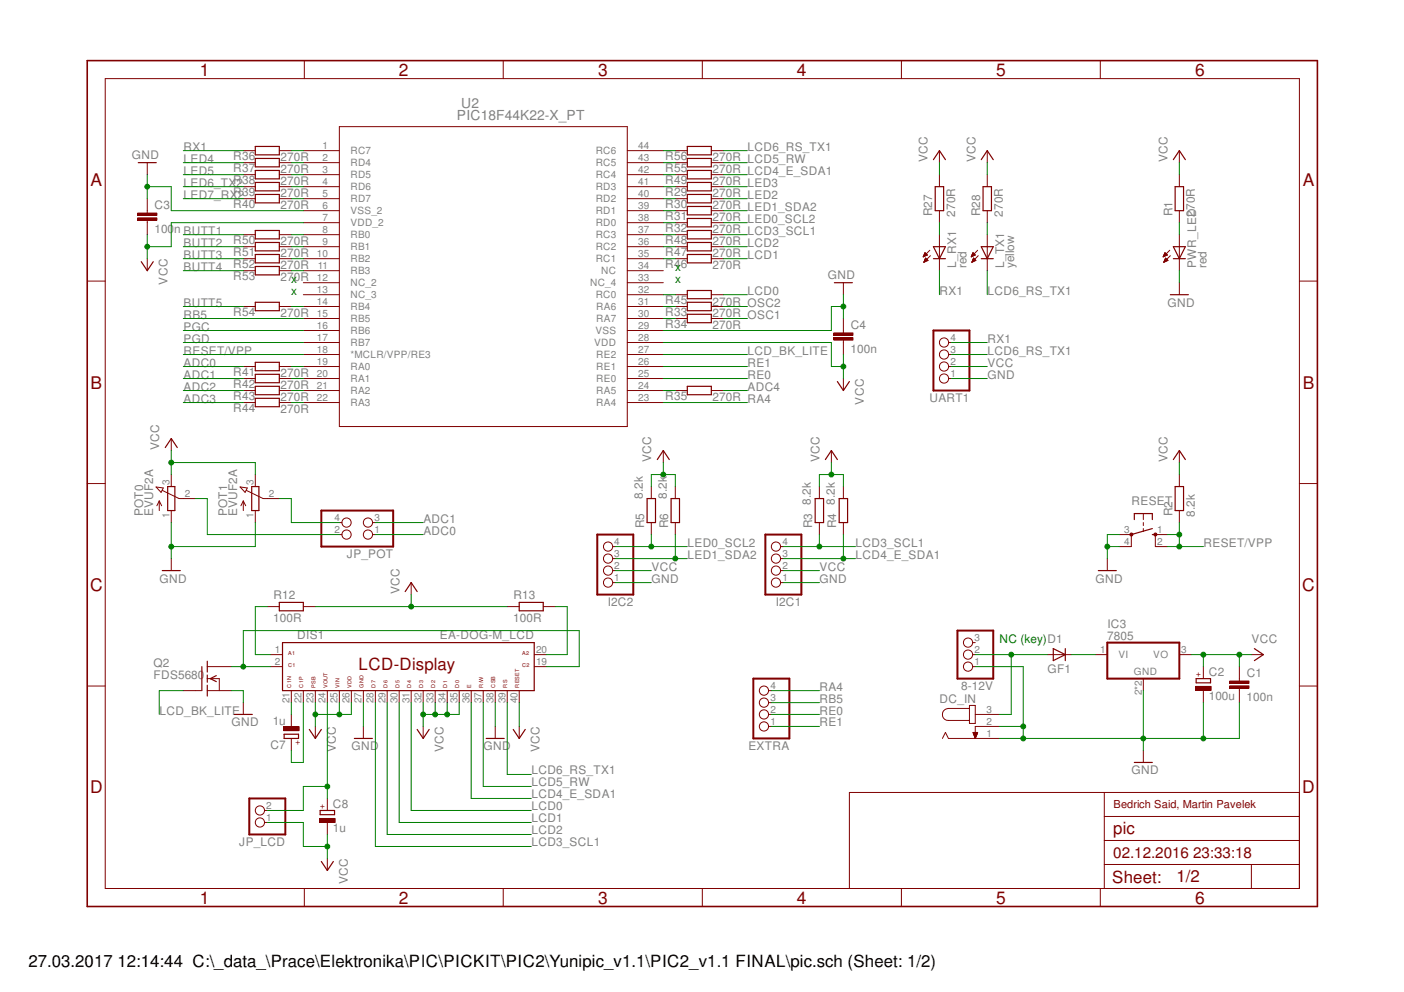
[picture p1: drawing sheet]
<svg xmlns="http://www.w3.org/2000/svg" width="297mm" height="210mm" viewBox="0 0 297 210" stroke-linecap="round" stroke-linejoin="round" font-family="sans-serif">
<path d="M262.2 143.6v.5M262.2 145.6v.5" fill="none" stroke="#800000" stroke-width=".21"/>
<path d="M260.2 145.1h4v.5h-4z" fill-rule="evenodd" fill="#800000"/>
<path d="M260.2 145.1h4v.5h-4z" fill="none" stroke="#800000" stroke-width=".21"/>
<path d="M260.2 144.1h4v.5h-4z" fill-rule="evenodd" fill="#800000"/>
<g fill="none" stroke="#800000" stroke-width=".21">
<path d="M64.2 31.9h7.6M64.2 34.4h7.6M64.2 37h7.6M64.2 39.5h7.6M71.8 26.8h60.9v63.5h-60.9zM132.7 31.9h7.6M132.7 34.4h7.6M132.7 37h7.6M132.7 39.5h7.6M249.5 31.9v2.5M249.5 37v2.5M31.2 44.6v.5"/>
<path d="M31.2 46.6v.5M64.2 54.7h7.6M64.2 42h7.6M64.2 44.6h7.6M64.2 47.1h7.6M64.2 49.7h7.6M64.2 52.2h7.6M64.2 57.3h7.6M64.2 59.8h7.6M132.7 54.7h7.6M132.7 42h7.6M132.7 44.6h7.6"/>
<path d="M132.7 47.1h7.6M132.7 49.7h7.6M132.7 52.2h7.6M132.7 57.3h7.6M132.7 59.8h7.6M246.1 54.3h.1M246.2 54.2h.2M246.2 54.1h.4M246.2 54h.6M246.2 53.9h.8M246.2 55.5h.1M246.2 55.4h.3"/>
<path d="M246.3 53.8h.6M246.3 55.3h.4M246.3 53.8h.5M246.3 55.2h.6M246.4 53.7h.3M246.4 55.1h.7M246.4 53.6h.2M246.4 55h.6M246.5 53.5h.1M246.5 54.9h.4M246.5 54.8h.3M246.5 54.7h.3"/>
<path d="M246.6 54.6l.5 .5-.9 .4zM246.6 54.7h.1M247 54l-.5-.5-.4 .9M247 54l-.9 .4M247.5 53l-1.4 1.4M247.6 54.1l-1.4 1.4M249.5 44.6v2.5M249.5 49.7v7.6M249.5 59.8v2.6M64.2 77.6h7.6M64.2 75h7.6M64.2 72.5h7.6"/>
<path d="M64.2 62.4h7.6M64.2 64.9h7.6M64.2 67.4h7.6M64.2 69.9h7.6M132.7 77.6h7.6M132.7 75h7.6M132.7 72.5h7.6M132.7 62.4h7.6M132.7 64.9h7.6M132.7 67.4h7.6M132.7 69.9h7.6M200.7 77.6h.6"/>
<path d="M200.7 75h.6M200.7 72.5h.6M64.2 80.1h7.6M64.2 82.6h7.6M64.2 85.2h7.6M132.7 80.1h7.6M132.7 82.6h7.6M132.7 85.2h7.6M140.3 95.3v2.6M175.9 95.3v2.6M200.7 80.1h.6M129.6 118.2h.6"/>
<path d="M129.6 115.7h.6M137.8 103v2.5M137.8 110.6v2.5M142.9 103v2.5M142.9 110.6v2.5M165.2 118.2h.5M165.2 115.7h.5M173.4 103v2.5M173.4 110.6v2.5M178.4 103v2.5M178.4 110.6v2.5M129.6 123.3h.6"/>
<path d="M129.6 120.7h.6M165.2 123.3h.5M165.2 120.7h.5M264.7 138.5h2.6M241.9 158.8v2.5M260.2 144.1h4v.5h-4zM262.2 141.1v2.5M262.2 146.1v2.6"/>
<circle cx="199.7" cy="72.5" r=".98"/>
<circle cx="199.7" cy="77.6" r=".98"/>
<circle cx="199.7" cy="75" r=".98"/>
<circle cx="199.7" cy="80.1" r=".98"/>
<circle cx="128.6" cy="118.2" r=".98"/>
<circle cx="128.6" cy="115.7" r=".98"/>
<circle cx="164.2" cy="118.2" r=".98"/>
<circle cx="164.2" cy="115.7" r=".98"/>
<circle cx="128.6" cy="123.3" r=".98"/>
<circle cx="128.6" cy="120.7" r=".98"/>
<circle cx="164.2" cy="123.3" r=".98"/>
<circle cx="164.2" cy="120.7" r=".98"/>
</g>
<g fill="none" stroke="#800000" stroke-width=".25">
<path d="M248.2 33.8l1.3-1.9 1.3 1.9M248.6 39.5h1.8v5.1h-1.8zM248.2 52.2h2.6l-1.3 2.5zM248.2 54.7h2.6M247.6 62.4h3.8M139.1 97.2l1.2-1.9 1.3 1.9M174.6 97.2l1.3-1.9 1.3 1.9M136.9 105.5h1.8v5.1h-1.8zM142 105.5h1.8v5.1h-1.8zM172.5 105.5h1.7v5.1h-1.7zM177.5 105.5h1.8v5.1h-1.8zM265.4 137.2l1.9 1.3-1.9 1.3"/>
<path d="M240 161.3h3.8"/>
</g>
<path d="M197.5 69.9h7.6v12.7h-7.6zM126.4 113.1h7.6v12.7h-7.6zM161.9 113.1h7.6v12.7h-7.6z" fill="none" stroke="#800000" stroke-width=".42"/>
<path d="M29.1 46.1h4.1v.5h-4.1z" fill-rule="evenodd" fill="#800000"/>
<path d="M29.1 46.1h4.1v.5h-4.1z" fill="none" stroke="#800000" stroke-width=".21"/>
<path d="M29.1 45.1h4.1v.5h-4.1z" fill-rule="evenodd" fill="#800000"/>
<path d="M31.2 34.4v2.6M29.1 45.1h4.1v.5h-4.1zM31.2 42v2.6M31.2 47.1v2.6M31.2 54.7v2.6M178.4 69.9v.5M178.4 72v.5" fill="none" stroke="#800000" stroke-width=".21"/>
<path d="M29.2 34.4h3.9M29.9 55.4l1.3 1.9 1.2-1.9" fill="none" stroke="#800000" stroke-width=".25"/>
<path d="M176.4 71.5h4.1v.5h-4.1z" fill-rule="evenodd" fill="#800000"/>
<path d="M176.4 71.5h4.1v.5h-4.1z" fill="none" stroke="#800000" stroke-width=".21"/>
<path d="M176.4 70.4h4.1v.6h-4.1z" fill-rule="evenodd" fill="#800000"/>
<g fill="none" stroke="#800000" stroke-width=".21">
<path d="M178.4 59.8v2.6M176.4 70.4h4.1v.6h-4.1zM178.4 67.4v2.5M178.4 72.5v2.5M178.4 80.1v2.5M57.2 138.5h2.5M113 138.5h2.6M205.8 138.5h.5M205.8 136h.5M221.6 138.5h5M231.7 138.5h2.6M249.5 138.5h2.5"/>
<path d="M57.2 141.1h2.5M61.6 146.1v2.6M64.2 146.1v2.6M66.7 146.1v2.6M66.7 153.7v2.6M69.3 146.1v2.6M71.8 146.1v2.6M74.3 146.1v2.6M76.9 146.1v2.6M76.9 153.7v2.6M79.4 146.1v2.6M81.9 146.1v2.6"/>
<path d="M84.5 146.1v2.6M87 146.1v2.6M89.5 146.1v2.6M89.5 153.7v2.6M92.1 146.1v2.6M94.6 146.1v2.6M97.2 146.1v2.6M99.7 146.1v2.6M102.2 146.1v2.6M104.8 146.1v2.6M104.8 153.7v2.6M107.3 146.1v2.6"/>
<path d="M109.9 146.1v2.6M109.9 153.7v2.6M113 141.1h2.6M205.8 141.1h.5M241.9 143.6v2.5"/>
<circle cx="204.8" cy="136" r=".98"/>
<circle cx="204.8" cy="138.5" r=".98"/>
<circle cx="204.8" cy="141.1" r=".98"/>
</g>
<path d="M176.5 59.8h3.8M177.2 80.7l1.2 1.9 1.3-1.9M59.8 136h53.2v10.1h-53.2zM222.8 137.2l2.6 1.3-2.6 1.3zM225.4 137.2v2.6M60.1 155.4h3.1v.9h-3.1zM65.4 154.3l1.3 2 1.3-2M75 156.3h3.8M88.3 154.3l1.2 2 1.3-2M102.9 156.3h3.8M108.6 154.3l1.3 2 1.2-2" fill="none" stroke="#800000" stroke-width=".25"/>
<path d="M202.6 133.4h7.5v10.2h-7.5zM234.3 136h15.2v7.6h-15.2z" fill="none" stroke="#800000" stroke-width=".42"/>
<path d="M60 153.8h3.3v.8h-3.3z" fill-rule="evenodd" fill="#800000"/>
<path d="M60 153.8h3.3v.8h-3.3zM61.6 151.2v2.5M61.6 156.3v2.5" fill="none" stroke="#800000" stroke-width=".21"/>
<path d="M67.7 171.5h3.1v.9h-3.1z" fill="none" stroke="#800000" stroke-width=".25"/>
<path d="M67.6 173.2h3.3v.8h-3.3z" fill-rule="evenodd" fill="#800000"/>
<g fill="none" stroke="#800000" stroke-width=".21">
<path d="M249.5 95.3v2.6M239.3 113.1v2.6M241.9 108.7v1.2M241.9 110.6v.6M241.9 111.8v.7M244.4 113.1v2.6M249.5 100.4v2.6M249.5 108v2.6M56.6 128.4h2.5M64.2 128.4h2.5M87 123.3v2.5M107.3 128.4h2.6"/>
<path d="M114.9 128.4h2.6M51.5 148.7v2.5M56 174h.6M56 171.5h.6M67.6 173.2h3.3v.8h-3.3zM69.3 169v2.5M69.3 174v2.6M69.3 181.7v2.5"/>
<circle cx="55" cy="174" r=".98"/>
<circle cx="55" cy="171.5" r=".98"/>
</g>
<path d="M248.2 97.2l1.3-1.9 1.3 1.9M240 109.9v-1.2h3.8v1.2M243.8 113.1h.6M243.8 111.8l-4.5 1.3M248.6 103h1.8v5h-1.8zM59.1 127.5h5.1v1.7h-5.1zM85.7 125.2l1.3-1.9 1.3 1.9M109.9 127.5h5v1.7h-5zM49.6 151.2h3.8M68 182.3l1.3 1.9 1.2-1.9" fill="none" stroke="#800000" stroke-width=".25"/>
<path d="M52.7 169h7.7v7.6h-7.7z" fill="none" stroke="#800000" stroke-width=".42"/>
<path d="M239.1 112.9h.5v.4l-.3 .2-.2-.2-.1-.2z" fill-rule="evenodd" fill="#800000"/>
<path d="M239.1 112.9h.5v.4l-.3 .2-.2-.2-.1-.2z" fill="none" stroke="#800000" stroke-width=".21"/>
<path d="M244.2 112.9h.5v.4l-.3 .2-.2-.2-.1-.2z" fill-rule="evenodd" fill="#800000"/>
<g fill="none" stroke="#800000" stroke-width=".21">
<path d="M198.8 31.9v2.5M198.8 37v2.5M208.9 31.9v2.5M208.9 37v2.5M195.3 54.3h.1M195.4 54.2h.2M195.4 54.1h.4M195.4 54h.6M195.4 55.5h.1M195.5 53.9h.7M195.5 55.4h.2M195.5 53.8h.6"/>
<path d="M195.5 53.8h.5M195.5 55.3h.4M195.6 53.7h.3M195.6 55.2h.5M195.6 53.6h.2M195.6 55.1h.7M195.6 55h.6M195.7 53.5h.1M195.7 54.9h.4M195.7 53.5l.5 .5-.9 .4zM195.7 54.8h.3M195.7 54.7h.3"/>
<path d="M195.8 54.7h.1M195.8 54.6l.5 .5-.9 .4zM196.7 53l-1.4 1.4M196.8 54.1l-1.4 1.4M198.8 44.6v2.5M198.8 49.7v7.6M205.5 54.3h.1M205.5 54.2h.3M205.6 54.1h.4M205.6 54h.6M205.6 55.5h.1M205.7 53.9h.6"/>
<path d="M205.7 53.8h.5M205.7 55.4h.2M205.7 55.3h.4M205.7 53.7h.4M205.7 55.2h.6M205.7 55.1h.8M205.8 53.6h.2M205.8 55h.6M205.8 53.5h.1M205.8 54.9h.5M205.9 54.8h.3M205.9 54.7h.2"/>
<path d="M205.9 54.7h.1M206 54.6l.5 .5-.9 .4zM206.3 54l-.4-.5-.4 .9M206.3 54l-.8 .4M206.8 53l-1.3 1.4M207 54.1l-1.4 1.4M208.9 44.6v2.5M208.9 49.7v7.6M234.3 118.2v2.5M236.8 113.1h2.5M236.8 115.7h2.5M244.2 112.9h.5v.4l-.3 .2-.2-.2-.1-.2z"/>
<path d="M244.4 113.1h2.6M244.4 115.7h2.6M162.6 151.2h.6M162.6 153.7h.6M162.6 148.7h.6M162.6 146.1h.6M199.4 156.3l.6-1.3 .7 1.3h10.7M205.1 149.9h-4.4a1.27 1.27 0 0 0-1.3 1.3 1.27 1.27 0 0 0 1.3 1.2h4.4M205.1 149.3h1.2v3.8h-1.2zM205.9 155h.9l-.5 1.3zM205.9 155h.9M205.9 155.2h.9"/>
<path d="M205.9 155.1h.9M205.9 155.3h.9M206 155.4h.7M206 155.5h.7M206.1 155.6h.5M206.1 155.7h.5M206.2 155.8h.3M206.2 155.7h.3M206.2 155.9h.3M206.2 156h.3M206.3 156.1h.1M206.3 151.2h5.1"/>
<path d="M206.3 156.2h.1M211.4 153.7h-5.1v2.6"/>
<circle cx="161.6" cy="148.7" r=".98"/>
<circle cx="161.6" cy="146.1" r=".98"/>
<circle cx="161.6" cy="151.2" r=".98"/>
<circle cx="161.6" cy="153.7" r=".98"/>
</g>
<path d="M197.5 33.8l1.3-1.9 1.2 1.9M197.9 39.5h1.7v5.1h-1.7zM207.6 33.8l1.3-1.9 1.2 1.9M208 39.5h1.8v5.1h-1.8zM197.5 52.2h2.5l-1.2 2.5zM197.5 54.7h2.5M207.6 54.7h2.5M207.6 52.2h2.5l-1.2 2.5zM232.4 120.7h3.8M253.1 143.6h3v.9h-3z" fill="none" stroke="#800000" stroke-width=".25"/>
<path d="M159.4 143.6h7.6v12.7h-7.6z" fill="none" stroke="#800000" stroke-width=".42"/>
<path d="M252.9 145.2h3.3v.9h-3.3z" fill-rule="evenodd" fill="#800000"/>
<g fill="none" stroke="#800000" stroke-width=".21">
<path d="M22.3 16.6h252.6v171.4h-252.6zM64.4 12.8v3.8M106.5 12.8v3.8M148.6 12.8v3.8M190.7 12.8v3.8M232.8 12.8v3.8M51.5 39.5h2.5M51.5 31.9h2.5M51.5 34.4h2.5M51.5 37h2.5M59.1 39.5h2.5M59.1 31.9h2.5"/>
<path d="M59.1 34.4h2.5M59.1 37h2.5M142.9 39.5h2.5M142.9 31.9h2.5M142.9 34.4h2.5M142.9 37h2.5M150.5 39.5h2.5M150.5 31.9h2.5M150.5 34.4h2.5M150.5 37h2.5M18.5 59.5h3.8M51.5 42h2.5"/>
<path d="M51.5 49.7h2.5M51.5 52.2h2.5M51.5 54.7h2.5M51.5 57.3h2.5M59.1 42h2.5M59.1 49.7h2.5M59.1 52.2h2.5M59.1 54.7h2.5M59.1 57.3h2.5M142.9 42h2.5M142.9 44.6h2.5M142.9 47.1h2.5"/>
<path d="M142.9 49.7h2.5M142.9 52.2h2.5M142.9 54.7h2.5M150.5 42h2.5M150.5 44.6h2.5M150.5 47.1h2.5M150.5 49.7h2.5M150.5 52.2h2.5M150.5 54.7h2.5M274.9 59.5h3.8M51.5 64.9h2.5M51.5 77.6h2.5"/>
<path d="M59.1 64.9h2.5M59.1 77.6h2.5M142.9 64.9h2.5M142.9 67.4h2.5M142.9 62.4h2.5M150.5 64.9h2.5M150.5 67.4h2.5M150.5 62.4h2.5M36.2 92.8v2.5M51.5 82.6h2.5M51.5 80.1h2.5M51.5 85.2h2.5"/>
<path d="M59.1 82.6h2.5M59.1 80.1h2.5M59.1 85.2h2.5M142.9 82.6h2.5M150.5 82.6h2.5M18.5 102.3h3.8M33 103l1.5 .3-.4 .9zM33.7 106v2M33.7 106l-.5 1M33.7 106l.5 1M34.3 103.8l3.6 1.7h3.4M36.2 100.4v2.6"/>
<path d="M36.2 108v2.6M36.2 118.2v2.5M50.8 103l1.5 .3-.4 .9zM51.5 106v2M51.5 106l-.5 1M51.5 106l.5 1M52.1 103.8l3.6 1.7h3.4M54 100.4v2.6M54 108v2.6M71.8 113.1h.5M71.8 110.6h.5M78.8 113.1h.6"/>
<path d="M78.8 110.6h.6M274.9 102.3h3.8M18.5 145.2h3.8M38.8 146.1h3.8M43.9 146.1h5M43.9 143.6h2.5v2.5M43.9 141.1h5M252.9 145.2h3.3v.9h-3.3zM254.6 141.1v2.5M254.6 146.1v2.6M274.9 145.2h3.8M233.6 167.7v20.3"/>
<path d="M233.6 177.8h41.3M233.6 172.8h41.3M274.9 167.7h-95.2v20.3M64.4 188v3.8M106.5 188v3.8M148.6 188v3.8M190.7 188v3.8M232.8 188v3.8M233.6 182.9h41.3M264.7 182.9v5.1"/>
<circle cx="73.3" cy="110.6" r=".98"/>
<circle cx="73.3" cy="113.1" r=".98"/>
<circle cx="77.8" cy="113.1" r=".98"/>
<circle cx="77.8" cy="110.6" r=".98"/>
</g>
<g fill="none" stroke="#800000" stroke-width=".25">
<path d="M54 38.6h5.1v1.8h-5.1zM54 31h5.1v1.8h-5.1zM54 33.5h5.1v1.8h-5.1zM54 36.1h5.1v1.7h-5.1zM145.4 38.6h5.1v1.8h-5.1zM145.4 31h5.1v1.8h-5.1zM145.4 33.5h5.1v1.8h-5.1zM145.4 36.1h5.1v1.7h-5.1zM54 41.1h5.1v1.8h-5.1zM54 48.8h5.1v1.7h-5.1zM54 51.3h5.1v1.8h-5.1zM54 53.8h5.1v1.8h-5.1z"/>
<path d="M54 56.4h5.1v1.8h-5.1zM145.4 41.1h5.1v1.8h-5.1zM145.4 43.7h5.1v1.8h-5.1zM145.4 46.2h5.1v1.8h-5.1zM145.4 48.8h5.1v1.7h-5.1zM145.4 51.3h5.1v1.8h-5.1zM145.4 53.8h5.1v1.8h-5.1zM54 64h5.1v1.7h-5.1zM54 76.7h5.1v1.7h-5.1zM54 79.2h5.1v1.8h-5.1zM145.4 61.5h5.1v1.7h-5.1zM145.4 64h5.1v1.7h-5.1z"/>
<path d="M145.4 66.5h5.1v1.8h-5.1zM35 94.7l1.2-1.9 1.3 1.9M54 81.7h5.1v1.8h-5.1zM54 84.3h5.1v1.8h-5.1zM145.4 81.7h5.1v1.8h-5.1zM35.5 103h1.5v5h-1.5zM53.3 103h1.5v5h-1.5zM34.3 120.7h3.8M43.9 139.9v2.3M42.7 141.1v5M43.9 142.8v1.6M43.9 145v2.3"/>
<path d="M45.8 143l-1.3 .6 1.3 .6"/>
</g>
<path d="M18.5 12.8h260.2v179h-260.2z" fill="none" stroke="#800000" stroke-width=".34"/>
<path d="M68 108h15.2v7.7h-15.2z" fill="none" stroke="#800000" stroke-width=".42"/>
<path d="M241.9 156.3v2.5" fill="none" stroke="#008000" stroke-width=".21"/>
<circle cx="241.9" cy="156.3" r=".51" fill="#008000"/>
<g fill="none" stroke="#008000" stroke-width=".21">
<path d="M206.3 141.1h10.2v15.2h45.7v-7.6M241.9 146.1v10.2M254.6 148.7v7.6"/>
<circle cx="241.9" cy="156.3" r=".51"/>
</g>
<circle cx="254.6" cy="156.3" r=".51" fill="#008000"/>
<g fill="none" stroke="#008000" stroke-width=".21">
<path d="M211.4 153.7h5.1M211.4 156.3h5.1"/>
<circle cx="254.6" cy="156.3" r=".51"/>
</g>
<circle cx="216.5" cy="153.7" r=".51" fill="#008000"/>
<circle cx="216.5" cy="153.7" r=".51" fill="none" stroke="#008000" stroke-width=".21"/>
<circle cx="216.5" cy="156.3" r=".51" fill="#008000"/>
<g fill="none" stroke="#008000" stroke-width=".21">
<path d="M31.2 37v5M31.2 39.5h5v5.1M249.5 57.3v2.5M201.3 80.1h7.6M130.2 123.3h7.6M165.7 123.3h7.7"/>
<circle cx="216.5" cy="156.3" r=".51"/>
</g>
<circle cx="31.1" cy="39.5" r=".51" fill="#008000"/>
<g fill="none" stroke="#008000" stroke-width=".21">
<path d="M36.2 44.6h28M175.9 64.9h2.5M178.4 62.4v5"/>
<circle cx="31.1" cy="39.5" r=".51"/>
</g>
<circle cx="178.4" cy="64.9" r=".51" fill="#008000"/>
<g fill="none" stroke="#008000" stroke-width=".21">
<path d="M175.9 64.9v5h-35.6M234.3 115.7h2.5M236.8 113.1h-2.5v5.1M48.9 146.1h2.6v2.6M76.9 148.7v5M104.8 148.7v5"/>
<circle cx="178.4" cy="64.9" r=".51"/>
</g>
<circle cx="234.3" cy="115.7" r=".51" fill="#008000"/>
<g fill="none" stroke="#008000" stroke-width=".21">
<path d="M36.2 110.6v7.6M54 110.6v5.1h-17.8"/>
<circle cx="234.3" cy="115.7" r=".51"/>
</g>
<circle cx="36.2" cy="115.7" r=".51" fill="#008000"/>
<g fill="none" stroke="#008000" stroke-width=".21">
<path d="M252 138.5h12.7M262.2 138.5v2.6"/>
<circle cx="36.2" cy="115.7" r=".51"/>
</g>
<circle cx="262.2" cy="138.5" r=".51" fill="#008000"/>
<g fill="none" stroke="#008000" stroke-width=".21">
<path d="M254.6 138.5v2.6"/>
<circle cx="262.2" cy="138.5" r=".51"/>
</g>
<circle cx="254.6" cy="138.5" r=".51" fill="#008000"/>
<g fill="none" stroke="#008000" stroke-width=".21">
<path d="M175.9 97.9v2.5M173.4 103v-2.6h5v2.6"/>
<circle cx="254.6" cy="138.5" r=".51"/>
</g>
<circle cx="175.9" cy="100.4" r=".51" fill="#008000"/>
<g fill="none" stroke="#008000" stroke-width=".21">
<path d="M201.3 77.6h7.6M140.3 97.9v2.5M137.8 103v-2.6h5.1v2.6M165.7 120.7h7.7"/>
<circle cx="175.9" cy="100.4" r=".51"/>
</g>
<circle cx="140.3" cy="100.4" r=".51" fill="#008000"/>
<g fill="none" stroke="#008000" stroke-width=".21">
<path d="M249.5 34.4v2.6M31.2 49.7v5M36.2 47.1v5.1h-5M130.2 120.7h7.6"/>
<circle cx="140.3" cy="100.4" r=".51"/>
</g>
<circle cx="31.1" cy="52.2" r=".51" fill="#008000"/>
<g fill="none" stroke="#008000" stroke-width=".21">
<path d="M36.2 47.1h28M175.9 72.5v5.1h2.5M178.4 75v5.1"/>
<circle cx="31.1" cy="52.2" r=".51"/>
</g>
<circle cx="178.4" cy="77.6" r=".51" fill="#008000"/>
<g fill="none" stroke="#008000" stroke-width=".21">
<path d="M140.3 72.5h35.6M89.5 148.7v5M97.2 148.7v2.5h-7.7M109.9 148.7v5"/>
<circle cx="178.4" cy="77.6" r=".51"/>
</g>
<circle cx="89.5" cy="151.2" r=".51" fill="#008000"/>
<g fill="none" stroke="#008000" stroke-width=".21">
<path d="M92.1 148.7v2.5"/>
<circle cx="89.5" cy="151.2" r=".51"/>
</g>
<circle cx="92.1" cy="151.2" r=".51" fill="#008000"/>
<g fill="none" stroke="#008000" stroke-width=".21">
<path d="M94.6 148.7v2.5"/>
<circle cx="92.1" cy="151.2" r=".51"/>
</g>
<circle cx="94.6" cy="151.2" r=".51" fill="#008000"/>
<g fill="none" stroke="#008000" stroke-width=".21">
<path d="M66.7 148.7v5M71.8 148.7v2.5h-5.1"/>
<circle cx="94.6" cy="151.2" r=".51"/>
</g>
<circle cx="66.7" cy="151.2" r=".51" fill="#008000"/>
<g fill="none" stroke="#008000" stroke-width=".21">
<path d="M74.3 148.7v2.5h-2.5"/>
<circle cx="66.7" cy="151.2" r=".51"/>
</g>
<circle cx="71.8" cy="151.2" r=".51" fill="#008000"/>
<g fill="none" stroke="#008000" stroke-width=".21">
<path d="M56.6 174h7.6v5.1h5.1M69.3 176.6v5.1"/>
<circle cx="71.8" cy="151.2" r=".51"/>
</g>
<circle cx="69.2" cy="179.1" r=".51" fill="#008000"/>
<g fill="none" stroke="#008000" stroke-width=".21">
<path d="M66.7 128.4h40.6M87 125.8v2.6"/>
<circle cx="69.2" cy="179.1" r=".51"/>
</g>
<circle cx="87" cy="128.4" r=".51" fill="#008000"/>
<g fill="none" stroke="#008000" stroke-width=".21">
<path d="M198.8 34.4v2.6M208.9 34.4v2.6M36.2 95.3v5.1M36.2 97.9h17.8v2.5M249.5 97.9v2.5"/>
<circle cx="87" cy="128.4" r=".51"/>
</g>
<circle cx="36.2" cy="97.9" r=".51" fill="#008000"/>
<g fill="none" stroke="#008000" stroke-width=".21">
<path d="M38.8 31.9h12.7M38.8 39.5h12.7M198.8 57.3v5.1M38.8 72.5h25.4M38.8 69.9h25.4M153 64.9h5.1M153 67.4h5.1M201.3 72.5h7.6M41.3 105.5h2.6v7.6h27.9M130.2 115.7h15.2M137.8 113.1v2.6M226.6 138.5h5.1"/>
<circle cx="36.2" cy="97.9" r=".51"/>
</g>
<circle cx="137.8" cy="115.7" r=".51" fill="#008000"/>
<g fill="none" stroke="#008000" stroke-width=".21">
<path d="M153 47.1h5.1M130.2 118.2h15.2M142.9 113.1v5.1"/>
<circle cx="137.8" cy="115.7" r=".51"/>
</g>
<circle cx="142.9" cy="118.2" r=".51" fill="#008000"/>
<g fill="none" stroke="#008000" stroke-width=".21">
<path d="M38.8 34.4h12.7M38.8 37h12.7M153 39.5h5.1M38.8 42h12.7M153 44.6h5.1M153 42h5.1M249.5 47.1v2.6M38.8 82.6h12.7M38.8 85.2h12.7M153 82.6h5.1M59.1 105.5h2.5v5.1h10.2M61.6 148.7v2.5"/>
<path d="M64.2 148.7v12.6h-2.6v-2.5M69.3 148.7v20.3M69.3 166.4h-5.1v5.1h-7.6"/>
<circle cx="142.9" cy="118.2" r=".51"/>
</g>
<circle cx="69.2" cy="166.4" r=".51" fill="#008000"/>
<g fill="none" stroke="#008000" stroke-width=".21">
<path d="M56.6 128.4h-2.6v10.1h3.2M117.5 128.4h2.5v10.1h-4.4M48.9 141.1h8.3M51.5 141.1v-7.7h71.1v7.7h-7"/>
<circle cx="69.2" cy="166.4" r=".51"/>
</g>
<circle cx="51.5" cy="141.1" r=".51" fill="#008000"/>
<g fill="none" stroke="#008000" stroke-width=".21">
<path d="M153 31.9h5.1M153 34.4h5.1M153 37h5.1M208.9 57.3v5.1M201.3 75h7.6M165.7 118.2h15.3M178.4 113.1v5.1M99.7 148.7v20.3h12.7M102.2 148.7v17.7h10.2M107.3 148.7v15.2h5.1"/>
<circle cx="51.5" cy="141.1" r=".51"/>
</g>
<circle cx="178.4" cy="118.2" r=".51" fill="#008000"/>
<g fill="none" stroke="#008000" stroke-width=".21">
<path d="M153 49.7h5.1M165.7 115.7h15.3M173.4 113.1v2.6M79.4 148.7v30.4h33"/>
<circle cx="178.4" cy="118.2" r=".51"/>
</g>
<circle cx="173.3" cy="115.7" r=".51" fill="#008000"/>
<g fill="none" stroke="#008000" stroke-width=".21">
<path d="M247 113.1h2.5M249.5 110.6v5.1h-2.5"/>
<circle cx="173.3" cy="115.7" r=".51"/>
</g>
<circle cx="249.5" cy="113.1" r=".51" fill="#008000"/>
<g fill="none" stroke="#008000" stroke-width=".21">
<path d="M249.5 115.7h5.1"/>
<circle cx="249.5" cy="113.1" r=".51"/>
</g>
<circle cx="249.5" cy="115.7" r=".51" fill="#008000"/>
<g fill="none" stroke="#008000" stroke-width=".21">
<path d="M61.6 39.5h2.6M61.6 31.9h2.6M61.6 34.4h2.6M61.6 37h2.6M140.3 39.5h2.6M38.8 54.7h12.7M38.8 52.2h12.7M38.8 49.7h12.7M38.8 57.3h12.7M61.6 54.7h2.6M61.6 52.2h2.6M61.6 42h2.6"/>
<path d="M61.6 49.7h2.6M61.6 57.3h2.6M140.3 42h2.6M140.3 44.6h2.6M140.3 47.1h2.6M153 54.7h5.1M153 52.2h5.1M198.8 47.1v2.6M208.9 47.1v2.6M38.8 75h25.4M38.8 67.4h25.4M38.8 77.6h12.7"/>
<path d="M38.8 64.9h12.7M61.6 77.6h2.6M61.6 64.9h2.6M140.3 75h17.8M140.3 67.4h2.6M140.3 77.6h17.8M140.3 64.9h2.6M153 62.4h5.1M38.8 80.1h12.7M61.6 85.2h2.6M61.6 80.1h2.6M61.6 82.6h2.6"/>
<path d="M140.3 85.2h17.8M140.3 80.1h17.8M140.3 82.6h2.6M79.4 110.6h10.1M79.4 113.1h10.1M206.3 138.5h15.3M213.9 138.5v12.7M38.8 146.1h-5.1v5.1M81.9 148.7v27.9h30.5M84.5 148.7v25.3h27.9M87 148.7v22.8h25.4M163.2 146.1h10.2"/>
<path d="M163.2 148.7h10.2M163.2 151.2h10.2M163.2 153.7h10.2"/>
<circle cx="249.5" cy="115.7" r=".51"/>
</g>
<circle cx="213.9" cy="138.5" r=".51" fill="#008000"/>
<g fill="none" stroke="#008000" stroke-width=".21">
<path d="M140.3 37h2.6M140.3 34.4h2.6M140.3 31.9h2.6M140.3 49.7h2.6M140.3 52.2h2.6M140.3 54.7h2.6M140.3 62.4h2.6M211.4 151.2h2.5"/>
<circle cx="213.9" cy="138.5" r=".51"/>
</g>
<g font-size="3.7" fill="#800000">
<text x="42.3" y="16">1</text>
<text x="84.4" y="16">2</text>
<text x="126.5" y="16">3</text>
<text x="168.6" y="16">4</text>
<text x="210.7" y="16">5</text>
<text x="252.9" y="16">6</text>
<text x="19.2" y="39.4">A</text>
<text x="275.6" y="39.4">A</text>
<text x="19.2" y="82.2">B</text>
<text x="275.6" y="82.2">B</text>
<text x="19" y="125.1">C</text>
<text x="275.5" y="125.1">C</text>
<text x="19" y="167.9">D</text>
<text x="275.5" y="167.9">D</text>
<text x="42.3" y="191.2">1</text>
<text x="84.4" y="191.2">2</text>
<text x="126.5" y="191.2">3</text>
<text x="168.6" y="191.2">4</text>
<text x="210.7" y="191.2">5</text>
<text x="252.9" y="191.2">6</text>
</g>
<g font-size="3.6" fill="#800000">
<text x="75.8" y="141.7">LCD-Display</text>
<text x="235.5" y="176.6">pic</text>
<text x="235.3" y="186.9">Sheet:</text>
<text x="248.9" y="186.7">1/2</text>
</g>
<text font-size="3.6" x="6" y="204.7">27.03.2017 12:14:44 C:\_data_\Prace\Elektronika\PIC\PICKIT\PIC2\Yunipic_v1.1\PIC2_v1.1 FINAL\pic.sch (Sheet: 1/2)</text>
<text font-size="3.2" fill="#800000" x="235.5" y="181.7">02.12.2016 23:33:18</text>
<g font-size="2.9" fill="#808080">
<text x="97.6" y="22.8">U2</text>
<text x="96.6" y="25.3">PIC18F44K22-X_PT</text>
</g>
<g font-size="2.5" fill="#808080">
<text x="27.9" y="33.7">GND</text>
<text x="38.8" y="31.9">RX1</text>
<text x="38.8" y="34.4">LED4</text>
<text x="49.4" y="33.9">R36</text>
<text x="59.3" y="34.2">270R</text>
<text x="140.8" y="33.9">R56</text>
<text x="150.7" y="34.2">270R LCD5_RW</text>
<text x="158.2" y="31.9">LCD6_RS_TX1</text>
<text x="196.2" y="34.4" transform="rotate(-90 196.2 34.4)">VCC</text>
<text x="206.4" y="34.4" transform="rotate(-90 206.4 34.4)">VCC</text>
<text x="247" y="34.4" transform="rotate(-90 247 34.4)">VCC</text>
<text x="38.8" y="39.5">LED6_TX2</text>
<text x="38.8" y="37">LED5</text>
<text x="49.4" y="36.4">R37</text>
<text x="49.4" y="38.9">R38</text>
<text x="49.4" y="41.5">R39</text>
<text x="59.3" y="36.7">270R</text>
<text x="59.3" y="39.2">270R</text>
<text x="59.3" y="41.8">270R</text>
<text x="140.8" y="41.5">R29</text>
<text x="140.8" y="38.9">R49</text>
<text x="140.8" y="36.4">R55</text>
<text x="150.7" y="39.2">270R LED3</text>
<text x="150.7" y="36.7">270R LCD4_E_SDA1</text>
<text x="150.7" y="41.8">270R LED2</text>
<text x="32.7" y="44.2">C3</text>
<text x="38.8" y="42">LED7_RX2</text>
<text x="49.4" y="44">R40</text>
<text x="59.3" y="44.3">270R</text>
<text x="140.8" y="44">R30</text>
<text x="140.8" y="46.6">R31</text>
<text x="150.7" y="44.3">270R LED1_SDA2</text>
<text x="150.7" y="46.9">270R LED0_SCL2</text>
<text x="197.2" y="45.8" transform="rotate(-90 197.2 45.8)">R27</text>
<text x="202.1" y="45.8" transform="rotate(-90 202.1 45.8)">270R</text>
<text x="207.4" y="45.8" transform="rotate(-90 207.4 45.8)">R28</text>
<text x="212.2" y="45.8" transform="rotate(-90 212.2 45.8)">270R</text>
<text x="248" y="45.8" transform="rotate(-90 248 45.8)">R1</text>
<text x="252.8" y="45.8" transform="rotate(-90 252.8 45.8)">270R</text>
<text x="32.7" y="49.3">100n BUTT1</text>
<text x="38.8" y="52.2">BUTT2</text>
<text x="49.4" y="51.6">R50</text>
<text x="59.3" y="51.9">270R</text>
<text x="140.8" y="49.1">R32</text>
<text x="140.8" y="51.6">R48</text>
<text x="150.7" y="51.9">270R LCD2</text>
<text x="150.7" y="49.4">270R LCD3_SCL1</text>
<text x="38.8" y="54.7">BUTT3</text>
<text x="38.8" y="57.3">BUTT4</text>
<text x="49.4" y="54.2">R51</text>
<text x="49.4" y="56.7">R52</text>
<text x="49.4" y="59.3">R53</text>
<text x="59.3" y="54.5">270R</text>
<text x="59.3" y="57">270R</text>
<text x="59.3" y="59.6">270R</text>
<text x="140.8" y="54.2">R47</text>
<text x="140.8" y="56.7">R46</text>
<text x="150.7" y="54.5">270R LCD1</text>
<text x="150.7" y="57">270R</text>
<text x="175.2" y="59.1">GND</text>
<text x="202.3" y="56.7" transform="rotate(-90 202.3 56.7)">L_RX1</text>
<text x="204.5" y="56.8" transform="rotate(-90 204.5 56.8)">red</text>
<text x="212.4" y="56.7" transform="rotate(-90 212.4 56.7)">L_TX1</text>
<text x="214.6" y="56.8" transform="rotate(-90 214.6 56.8)">yellow</text>
<text x="253.1" y="56.7" transform="rotate(-90 253.1 56.7)">PWR_LED</text>
<text x="255.2" y="56.8" transform="rotate(-90 255.2 56.8)">red</text>
<text x="35.5" y="60.2" transform="rotate(-90 35.5 60.2)">VCC</text>
<text x="38.8" y="64.9">BUTT5</text>
<text x="140.8" y="64.3">R45</text>
<text x="150.7" y="64.6">270R OSC2</text>
<text x="158.2" y="62.4">LCD0</text>
<text x="198.8" y="62.4">RX1</text>
<text x="209" y="62.4">LCD6_RS_TX1</text>
<text x="247" y="64.9">GND</text>
<text x="38.8" y="67.4">RB5</text>
<text x="38.8" y="69.9">PGC</text>
<text x="49.4" y="66.9">R54</text>
<text x="59.3" y="67.1">270R</text>
<text x="140.8" y="66.9">R33</text>
<text x="140.8" y="69.4">R34</text>
<text x="150.7" y="67.1">270R OSC1</text>
<text x="150.7" y="69.7">270R</text>
<text x="180" y="69.6">C4</text>
<text x="38.8" y="75">RESET/VPP</text>
<text x="38.8" y="77.6">ADC0</text>
<text x="38.8" y="72.5">PGD</text>
<text x="158.2" y="75">LCD_BK_LITE</text>
<text x="158.2" y="77.6">RE1</text>
<text x="180" y="74.6">100n</text>
<text x="209" y="77.6">VCC</text>
<text x="209" y="72.5">RX1</text>
<text x="209" y="75">LCD6_RS_TX1</text>
<text x="38.8" y="80.1">ADC1</text>
<text x="38.8" y="82.6">ADC2</text>
<text x="49.4" y="79.6">R41</text>
<text x="49.4" y="82.1">R42</text>
<text x="59.3" y="79.8">270R</text>
<text x="59.3" y="82.4">270R</text>
<text x="158.2" y="80.1">RE0</text>
<text x="158.2" y="82.6">ADC4</text>
<text x="209" y="80.1">GND</text>
<text x="38.8" y="85.2">ADC3</text>
<text x="49.4" y="84.7">R43</text>
<text x="49.4" y="87.2">R44</text>
<text x="59.3" y="84.9">270R</text>
<text x="59.3" y="87.5">270R</text>
<text x="140.8" y="84.7">R35</text>
<text x="150.7" y="84.9">270R RA4</text>
<text x="182.7" y="85.6" transform="rotate(-90 182.7 85.6)">VCC</text>
<text x="196.6" y="85">UART1</text>
<text x="33.7" y="95.3" transform="rotate(-90 33.7 95.3)">VCC</text>
<text x="137.8" y="97.8" transform="rotate(-90 137.8 97.8)">VCC</text>
<text x="173.4" y="97.8" transform="rotate(-90 173.4 97.8)">VCC</text>
<text x="247" y="97.8" transform="rotate(-90 247 97.8)">VCC</text>
<text x="136" y="105.5" transform="rotate(-90 136 105.5)">8.2k</text>
<text x="141.1" y="105.5" transform="rotate(-90 141.1 105.5)">8.2k</text>
<text x="171.6" y="106.8" transform="rotate(-90 171.6 106.8)">8.2k</text>
<text x="176.7" y="106.8" transform="rotate(-90 176.7 106.8)">8.2k</text>
<text x="239.4" y="106.8">RESET</text>
<text x="30.3" y="109.3" transform="rotate(-90 30.3 109.3)">POT0</text>
<text x="32.4" y="109.3" transform="rotate(-90 32.4 109.3)">EVUF2A</text>
<text x="48" y="109.3" transform="rotate(-90 48 109.3)">POT1</text>
<text x="50.2" y="109.3" transform="rotate(-90 50.2 109.3)">EVUF2A</text>
<text x="89.6" y="110.6">ADC1</text>
<text x="89.6" y="113.1">ADC0</text>
<text x="136.3" y="111.8" transform="rotate(-90 136.3 111.8)">R5</text>
<text x="141.4" y="111.8" transform="rotate(-90 141.4 111.8)">R6</text>
<text x="171.8" y="111.8" transform="rotate(-90 171.8 111.8)">R3</text>
<text x="176.9" y="111.8" transform="rotate(-90 176.9 111.8)">R4</text>
<text x="248" y="109.3" transform="rotate(-90 248 109.3)">R2</text>
<text x="252.8" y="109.3" transform="rotate(-90 252.8 109.3)">8.2k</text>
<text x="73.4" y="118.1">JP_POT</text>
<text x="145.5" y="115.7">LED0_SCL2</text>
<text x="145.5" y="118.2">LED1_SDA2</text>
<text x="181" y="118.2">LCD4_E_SDA1</text>
<text x="181" y="115.7">LCD3_SCL1</text>
<text x="254.6" y="115.7">RESET/VPP</text>
<text x="33.7" y="123.3">GND</text>
<text x="84.5" y="125.8" transform="rotate(-90 84.5 125.8)">VCC</text>
<text x="137.8" y="123.3">GND</text>
<text x="137.8" y="120.7">VCC</text>
<text x="173.4" y="123.3">GND</text>
<text x="173.4" y="120.7">VCC</text>
<text x="231.8" y="123.3">GND</text>
<text x="57.8" y="131.7">100R</text>
<text x="57.9" y="126.8">R12</text>
<text x="108.6" y="131.7">100R</text>
<text x="108.6" y="126.8">R13</text>
<text x="128.6" y="128.2">I2C2</text>
<text x="164.2" y="128.2">I2C1</text>
<text x="62.9" y="135.3">DIS1</text>
<text x="93.1" y="135.2">EA-DOG-M_LCD</text>
<text x="234.3" y="135.3">7805</text>
<text x="234.3" y="132.8">IC3</text>
<text x="264.8" y="136">VCC</text>
<text x="32.5" y="143.6">FDS5680</text>
<text x="32.5" y="141.1">Q2</text>
<text x="221.6" y="142.3">GF1</text>
<text x="255.8" y="143.1">C2</text>
<text x="263.8" y="143.2">C1</text>
<text x="173.4" y="146.1">RA4</text>
<text x="173.4" y="148.7">RB5</text>
<text x="198.8" y="148.7">DC_IN</text>
<text x="203.4" y="146">8-12V</text>
<text x="255.7" y="148.2">100u</text>
<text x="263.7" y="148.3">100n</text>
<text x="33.7" y="151.2">LCD_BK_LITE</text>
<text x="49" y="153.7">GND</text>
<text x="57.7" y="153.5">1u</text>
<text x="173.4" y="151.2">RE0</text>
<text x="173.4" y="153.7">RE1</text>
<text x="57.2" y="158.5">C7</text>
<text x="71" y="159.2" transform="rotate(-90 71 159.2)">VCC</text>
<text x="74.4" y="158.8">GND</text>
<text x="93.8" y="159.2" transform="rotate(-90 93.8 159.2)">VCC</text>
<text x="102.3" y="158.8">GND</text>
<text x="114.2" y="159.2" transform="rotate(-90 114.2 159.2)">VCC</text>
<text x="158.3" y="158.7">EXTRA</text>
<text x="112.4" y="163.9">LCD6_RS_TX1</text>
<text x="112.4" y="166.4">LCD5_RW</text>
<text x="239.4" y="163.9">GND</text>
<text x="70.4" y="171">C8</text>
<text x="112.4" y="171.5">LCD0</text>
<text x="112.4" y="169">LCD4_E_SDA1</text>
<text x="50.6" y="179">JP_LCD</text>
<text x="70.4" y="176.1">1u</text>
<text x="112.4" y="174">LCD1</text>
<text x="112.4" y="176.6">LCD2</text>
<text x="112.4" y="179.1">LCD3_SCL1</text>
<text x="73.6" y="187.2" transform="rotate(-90 73.6 187.2)">VCC</text>
</g>
<g font-size="2.5" fill="#008000">
<text x="61.6" y="59.8">x</text>
<text x="142.9" y="57.3">x</text>
<text x="142.9" y="59.8">x</text>
<text x="61.6" y="62.4">x</text>
<text x="211.5" y="136">NC (key)D1</text>
</g>
<text font-size="2.3" fill="#800000" x="235.6" y="171">Bedrich Said, Martin Pavelek</text>
<g font-size="2.1" fill="#808080">
<text x="68.2" y="31.5">1</text>
<text x="68.2" y="34">2</text>
<text x="74.2" y="32.6">RC7</text>
<text x="74.2" y="35.2">RD4</text>
<text x="126" y="35.2">RC5</text>
<text x="126" y="32.6">RC6</text>
<text x="135" y="34">43</text>
<text x="135" y="31.5">44</text>
<text x="68.2" y="36.6">3</text>
<text x="68.2" y="39.1">4</text>
<text x="68.2" y="41.7">5</text>
<text x="74.2" y="37.7">RD5</text>
<text x="74.2" y="40.3">RD6</text>
<text x="126" y="40.3">RD3</text>
<text x="126" y="37.7">RC4</text>
<text x="135" y="41.7">40</text>
<text x="135" y="39.1">41</text>
<text x="135" y="36.6">42</text>
<text x="68.2" y="44.2">6</text>
<text x="68.2" y="46.7">7</text>
<text x="74.2" y="42.8">RD7</text>
<text x="74.2" y="45.3">VSS_2</text>
<text x="74.2" y="47.9">VDD_2</text>
<text x="126" y="47.9">RD0</text>
<text x="126" y="45.3">RD1</text>
<text x="126" y="42.8">RD2</text>
<text x="135" y="46.7">38</text>
<text x="135" y="44.2">39</text>
<text x="68.2" y="49.3">8</text>
<text x="68.2" y="51.8">9</text>
<text x="74.2" y="50.4">RB0</text>
<text x="74.2" y="53">RB1</text>
<text x="126" y="53">RC2</text>
<text x="126" y="50.4">RC3</text>
<text x="135" y="51.8">36</text>
<text x="135" y="49.3">37</text>
<text x="67.1" y="54.4">10</text>
<text x="67.1" y="59.4">12</text>
<text x="67.2" y="56.9">11</text>
<text x="74.2" y="55.5">RB2</text>
<text x="74.2" y="58">RB3</text>
<text x="126" y="55.5">RC1</text>
<text x="127.2" y="58">NC</text>
<text x="135" y="59.4">33</text>
<text x="135" y="56.9">34</text>
<text x="135" y="54.4">35</text>
<text x="67.1" y="62">13</text>
<text x="67.1" y="64.5">14</text>
<text x="74.2" y="60.6">NC_2</text>
<text x="74.2" y="63.1">NC_3</text>
<text x="74.2" y="65.6">RB4</text>
<text x="124.8" y="60.6">NC_4</text>
<text x="126" y="63.1">RC0</text>
<text x="126.2" y="65.7">RA6</text>
<text x="135" y="64.5">31</text>
<text x="135" y="62">32</text>
<text x="67.1" y="67.1">15</text>
<text x="67.1" y="69.6">16</text>
<text x="74.2" y="68.2">RB5</text>
<text x="74.2" y="70.7">RB6</text>
<text x="126" y="70.7">VSS</text>
<text x="126.2" y="68.2">RA7</text>
<text x="135" y="69.6">29</text>
<text x="135" y="67.1">30</text>
<text x="67.1" y="72.1">17</text>
<text x="67.1" y="74.7">18</text>
<text x="67.1" y="77.2">19</text>
<text x="74.1" y="75.8">*MCLR/VPP/RE3</text>
<text x="74.2" y="73.2">RB7</text>
<text x="125.7" y="73.2">VDD</text>
<text x="126.2" y="75.8">RE2</text>
<text x="135" y="77.2">26</text>
<text x="135" y="74.7">27</text>
<text x="135" y="72.1">28</text>
<text x="201.1" y="77.2">2</text>
<text x="201.1" y="74.7">3</text>
<text x="201.1" y="72.1">4</text>
<text x="67.1" y="79.8">20</text>
<text x="67.1" y="82.3">21</text>
<text x="74.2" y="78.3">RA0</text>
<text x="74.2" y="80.9">RA1</text>
<text x="74.2" y="83.4">RA2</text>
<text x="126.2" y="83.4">RA5</text>
<text x="126.2" y="80.9">RE0</text>
<text x="126.2" y="78.3">RE1</text>
<text x="135" y="82.3">24</text>
<text x="135" y="79.8">25</text>
<text x="201.1" y="79.8">1</text>
<text x="67.1" y="84.8">22</text>
<text x="74.2" y="85.9">RA3</text>
<text x="126.2" y="85.9">RA4</text>
<text x="135" y="84.8">23</text>
<text x="35.9" y="102.6" transform="rotate(-90 35.9 102.6)">3</text>
<text x="39.1" y="105.2">2</text>
<text x="53.6" y="102.6" transform="rotate(-90 53.6 102.6)">3</text>
<text x="56.9" y="105.2">2</text>
<text x="35.9" y="109.6" transform="rotate(-90 35.9 109.6)">1</text>
<text x="53.6" y="109.6" transform="rotate(-90 53.6 109.6)">1</text>
<text x="70.8" y="112.8">2</text>
<text x="70.8" y="110.2">4</text>
<text x="79.2" y="112.8">1</text>
<text x="79.2" y="110.2">3</text>
<text x="237.8" y="112.8">3</text>
<text x="244.8" y="112.8">1</text>
<text x="130" y="117.8">3</text>
<text x="130" y="115.3">4</text>
<text x="165.5" y="117.8">3</text>
<text x="165.5" y="115.3">4</text>
<text x="237.8" y="115.3">4</text>
<text x="244.8" y="115.3">2</text>
<text x="130" y="122.9">1</text>
<text x="130" y="120.4">2</text>
<text x="165.5" y="122.9">1</text>
<text x="165.5" y="120.4">2</text>
<text x="206.2" y="135.6">3</text>
<text x="58.2" y="138.1">1</text>
<text x="58.2" y="140.7">2</text>
<text x="113.4" y="140.7">19</text>
<text x="113.4" y="138.1">20</text>
<text x="206.2" y="140.7">1</text>
<text x="206.2" y="138.1">2</text>
<text x="232.7" y="138.1">1</text>
<text x="236.6" y="139.3">VI</text>
<text x="239.9" y="142.8">GND</text>
<text x="244" y="139.3">VO</text>
<text x="249.9" y="138.1">3</text>
<text x="61.3" y="148.8" transform="rotate(-90 61.3 148.8)">21</text>
<text x="63.8" y="148.8" transform="rotate(-90 63.8 148.8)">22</text>
<text x="66.3" y="148.8" transform="rotate(-90 66.3 148.8)">23</text>
<text x="68.9" y="148.8" transform="rotate(-90 68.9 148.8)">24</text>
<text x="71.4" y="148.8" transform="rotate(-90 71.4 148.8)">25</text>
<text x="74" y="148.8" transform="rotate(-90 74 148.8)">26</text>
<text x="76.5" y="148.8" transform="rotate(-90 76.5 148.8)">27</text>
<text x="79" y="148.8" transform="rotate(-90 79 148.8)">28</text>
<text x="81.6" y="148.8" transform="rotate(-90 81.6 148.8)">29</text>
<text x="84.1" y="148.8" transform="rotate(-90 84.1 148.8)">30</text>
<text x="86.7" y="148.8" transform="rotate(-90 86.7 148.8)">31</text>
<text x="89.2" y="148.8" transform="rotate(-90 89.2 148.8)">32</text>
<text x="91.7" y="148.8" transform="rotate(-90 91.7 148.8)">33</text>
<text x="94.3" y="148.8" transform="rotate(-90 94.3 148.8)">34</text>
<text x="96.8" y="148.8" transform="rotate(-90 96.8 148.8)">35</text>
<text x="99.4" y="148.8" transform="rotate(-90 99.4 148.8)">36</text>
<text x="101.9" y="148.8" transform="rotate(-90 101.9 148.8)">37</text>
<text x="104.4" y="148.8" transform="rotate(-90 104.4 148.8)">38</text>
<text x="107" y="148.8" transform="rotate(-90 107 148.8)">39</text>
<text x="109.5" y="148.8" transform="rotate(-90 109.5 148.8)">40</text>
<text x="163" y="148.3">3</text>
<text x="163" y="145.8">4</text>
<text x="241.6" y="147.1" transform="rotate(-90 241.6 147.1)">2*2</text>
<text x="163" y="153.4">1</text>
<text x="163" y="150.8">2</text>
<text x="208.7" y="150.8">3</text>
<text x="208.7" y="153.4">2</text>
<text x="208.7" y="155.9">1</text>
<text x="56.3" y="173.7">1</text>
<text x="56.3" y="171.2">2</text>
</g>
<g font-size="1.8" fill="#800000">
<text x="254" y="143.2" transform="rotate(-90 254 143.2)">+</text>
<text x="63.5" y="157.7" transform="rotate(-90 63.5 157.7)">+</text>
<text x="68.7" y="171.1" transform="rotate(-90 68.7 171.1)">+</text>
</g>
<g font-size="1.1" fill="#800000">
<text x="61" y="138.5">A1</text>
<text x="61" y="141.1">C1</text>
<text x="110.5" y="138.5">A2</text>
<text x="110.5" y="141.1">C2</text>
<text x="61.6" y="145.5" transform="rotate(-90 61.6 145.5)">C1N</text>
<text x="64.2" y="145.5" transform="rotate(-90 64.2 145.5)">C1P</text>
<text x="66.7" y="145.5" transform="rotate(-90 66.7 145.5)">PSB</text>
<text x="69.3" y="145.5" transform="rotate(-90 69.3 145.5)">VOUT</text>
<text x="71.8" y="145.5" transform="rotate(-90 71.8 145.5)">VIN</text>
<text x="74.3" y="145.5" transform="rotate(-90 74.3 145.5)">VDD</text>
<text x="76.9" y="145.5" transform="rotate(-90 76.9 145.5)">GND</text>
<text x="79.4" y="145.5" transform="rotate(-90 79.4 145.5)">D7</text>
<text x="82" y="145.5" transform="rotate(-90 82 145.5)">D6</text>
<text x="84.5" y="145.5" transform="rotate(-90 84.5 145.5)">D5</text>
<text x="87" y="145.5" transform="rotate(-90 87 145.5)">D4</text>
<text x="89.5" y="145.5" transform="rotate(-90 89.5 145.5)">D3</text>
<text x="92.1" y="145.5" transform="rotate(-90 92.1 145.5)">D2</text>
<text x="94.6" y="145.5" transform="rotate(-90 94.6 145.5)">D1</text>
<text x="97.2" y="145.5" transform="rotate(-90 97.2 145.5)">D0</text>
<text x="99.7" y="145.5" transform="rotate(-90 99.7 145.5)">E</text>
<text x="102.2" y="145.5" transform="rotate(-90 102.2 145.5)">R/W</text>
<text x="104.8" y="145.5" transform="rotate(-90 104.8 145.5)">CSB</text>
<text x="107.3" y="145.5" transform="rotate(-90 107.3 145.5)">RS</text>
<text x="109.9" y="145.5" transform="rotate(-90 109.9 145.5)">RESET</text>
</g>
</svg>
